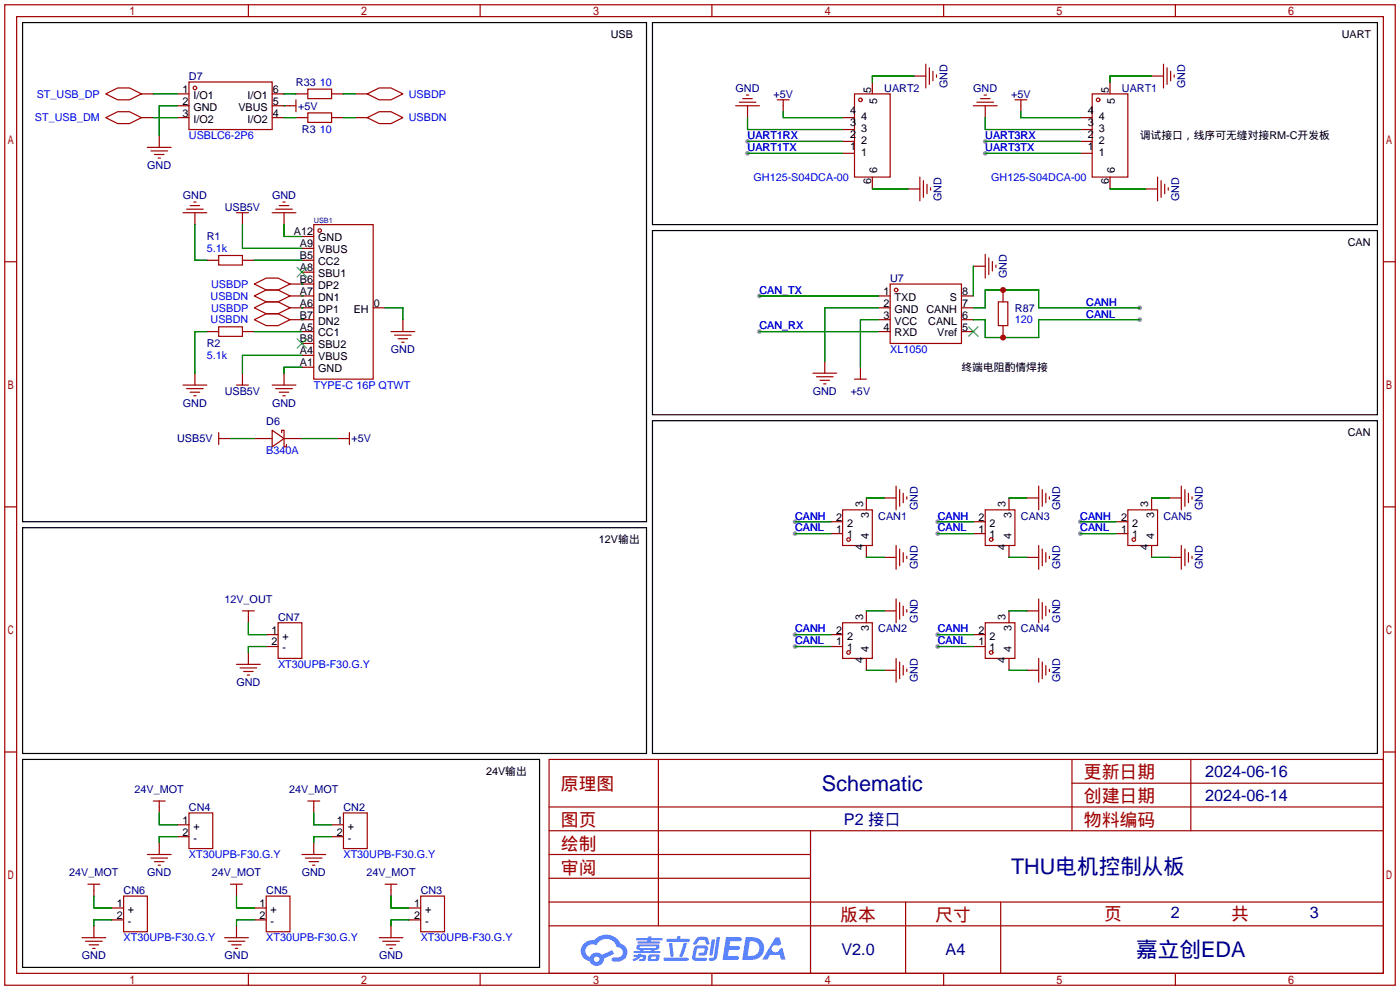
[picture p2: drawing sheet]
<svg xmlns="http://www.w3.org/2000/svg" width="299mm" height="212mm" viewBox="0 0 299 212" stroke-linecap="round" stroke-linejoin="round" font-family="sans-serif">
<g fill="#999">
<circle cx="169.9" cy="111.5" r=".51"/>
<circle cx="169.9" cy="114" r=".51"/>
<circle cx="169.9" cy="135.6" r=".51"/>
<circle cx="169.9" cy="138.2" r=".51"/>
<circle cx="200.4" cy="111.5" r=".51"/>
<circle cx="200.4" cy="114" r=".51"/>
<circle cx="200.4" cy="135.6" r=".51"/>
<circle cx="200.4" cy="138.2" r=".51"/>
<circle cx="230.9" cy="111.5" r=".51"/>
<circle cx="230.9" cy="114" r=".51"/>
<circle cx="162.3" cy="63.2" r=".51"/>
<circle cx="162.3" cy="70.9" r=".51"/>
<circle cx="210.6" cy="32.8" r=".51"/>
<circle cx="210.6" cy="30.2" r=".51"/>
<circle cx="243.6" cy="65.8" r=".51"/>
<circle cx="243.6" cy="68.3" r=".51"/>
<circle cx="159.8" cy="32.8" r=".51"/>
<circle cx="159.8" cy="30.2" r=".51"/>
</g>
<g fill="none" stroke="#a10000" stroke-width=".25">
<path d="M1 1h297.2v209.6h-297.2zM3.6 3.6h292.1v204.4h-292.1zM53.1 1v2.6M102.6 1v2.6M152.1 1v2.6M201.7 1v2.6M251.2 1v2.6M1 55.9h2.6M295.7 55.9h2.5M1 108.3h2.6M295.7 108.3h2.5M1 160.7h2.6"/>
<path d="M117.3 162.3h178.4v45.7h-178.4zM117.3 177.5h178.4M117.3 172.5h178.4M140.7 162.3v35.6M173.2 177.5v30.5M229.1 162.3v15.2M229.1 167.4h66.6M254.5 162.3v15.2M295.7 160.7h2.5M117.3 182.6h55.9M117.3 197.9h178.4M117.3 192.8h178.4"/>
<path d="M117.3 187.7h55.9M193.5 192.8v15.2M213.9 192.8v15.2M53.1 208v2.6M102.6 208v2.6M152.1 208v2.6M201.7 208v2.6M251.2 208v2.6"/>
</g>
<g fill="#5487ff">
<path d="M155.2 200.3h2.6a.48 .48 0 0 1 .7 .4 .48 .48 0 0 1-.6 .4h-1.8l-.2 1.1h1.9a.43 .43 0 0 1 .4 .4 .43 .43 0 0 1-.5 .4h-1.9l-.2 1.3h1.7a.45 .45 0 0 1 .5 .2 .45 .45 0 0 1-.1 .6h-3.3z"/>
<path d="M165.7 200.3h.9l.4 1.5-.8 .3a.84 .84 0 0 0-1.2 .3 .84 .84 0 0 0 .4 1.1 .84 .84 0 0 0 1.1-.4l.1-.2 .6-.3 .7 2.5h-1l-.2-1h-2.1l-.6 1h-1.1z"/>
<path d="M152.1 200.8h.7l-.5 3.1a.36 .36 0 0 1-.3 .3 .36 .36 0 0 1-.4-.3z"/>
<path d="M153.2 200.2h.7l-.6 4.3a1.13 1.13 0 0 1-1.8 .6l.2-.4h.7l.2-.2z"/>
<path d="M148.9 200.6l.6-.4h1a.77 .77 0 0 1 .9 .5l.3 1-.2 .2h-.5l-.3-.9-.2-.2-1 .1-.7 1-.6-.1-.1-.2z"/>
<path d="M148.4 202.4l.6-.3h1.7a.81 .81 0 0 1 .7 .5 .81 .81 0 0 1-.2 .8 .81 .81 0 0 1-.9 .8h-.7a.32 .32 0 0 1-.3-.3 .32 .32 0 0 1 .4-.3h.7l.2-.9-1.6 .1-.4 1.8 2.2 .1a.32 .32 0 0 1 .3 .4 .32 .32 0 0 1-.4 .2h-2.2l-.5-.3-.1-.5z"/>
<path d="M141.9 204.7h5a.33 .33 0 0 1 .3 .3 .33 .33 0 0 1-.3 .3h-4.9l-.2-.1z"/>
<path d="M146.1 201.5h.8l-.7 2a.98 .98 0 0 1-.7 1.1l-.3-.3z"/>
<path d="M143 201.6h.7l.3 2.5a.34 .34 0 0 1-.3 .4 .34 .34 0 0 1-.4-.3z"/>
<path d="M142.5 200.7h2.1l.3-.6h.6l-.1 .6h1.7a.32 .32 0 0 1 .4 .3 .32 .32 0 0 1-.4 .3h-4.5l-.2-.2z"/>
<path d="M135.5 204.1h.9l.1-.3h.6v.3h.8a.82 .82 0 0 1-.5 1.3h-.8v-.4l.7-.1 .1-.3a.68 .68 0 0 0-1 .4l-1.1 .4-.1-.4 .9-.5h-.7z"/>
<path d="M136 200.5h2.4l.1-.3h.7v.3h2.2l.2 .3-.2 .2h-2.3v.2h1.8l.2 .3-.2 .1h-4.5l-.1-.4h2l.1-.2h-2.3l-.1-.2z"/>
<path d="M159.4 200.3l-.8 4.9h1.7a2.5 2.5 0 0 0 3-2.5 2.5 2.5 0 0 0-3.1-2.4zM160.3 201.1a1.61 1.61 0 0 1 2 1.5 1.61 1.61 0 0 1-1.8 1.7h-.7z"/>
<path d="M136.2 202a.55 .55 0 0 0-.2 .8 .55 .55 0 0 0 .7 .2l.1 .3h-1.3v.3l5.4 .1 .3-.2-.2-.2h-1.2l.2-.3a.7 .7 0 0 0 .8-.3 .7 .7 0 0 0 0-.8l-4.2-.1zM136.8 202.3l3.3-.1 .1 .1-.2 .3h-3.2zM137.5 203h1.7l-.2 .3h-1.4z"/>
<path d="M138.6 204.2a1.05 1.05 0 0 0 0 1.2 2.91 2.91 0 0 0 2.2-.2 .98 .98 0 0 0 0-1.2h-1.6zM139.2 204.5l.9-.1 .1 .4-.2 .2-.8-.1z"/>
<path d="M124.9 201.6a2.23 2.23 0 0 0-.7 2.3 2.23 2.23 0 0 0 1.8 1.6 1.58 1.58 0 0 0 1.8 .9 1.58 1.58 0 0 0 1.3-1.5l2.2-1.1-.5-.7-2.1 1a1.65 1.65 0 0 0-2.7 .4 1.45 1.45 0 0 1-.8-1.9 1.45 1.45 0 0 1 2-.7l.3 .1a2.3 2.3 0 0 1 2.3-1.3 2.3 2.3 0 0 1 2 1.7 1.12 1.12 0 0 1 1.3 1 1.12 1.12 0 0 1-1.1 1.2h-.7a.45 .45 0 0 0-.6 .4 .45 .45 0 0 0 .5 .5 2.21 2.21 0 0 0 2.2-.5 2.21 2.21 0 0 0 .5-2.3 2.13 2.13 0 0 0-1.3-1.1 3.3 3.3 0 0 0-5.6-.7l-1.1 .1zM127 205a.57 .57 0 0 1 1.1 0 .57 .57 0 0 1-1.1 0z"/>
</g>
<g fill="none" stroke="#a10000" stroke-width=".25">
<path d="M40.4 17.5h17.8v10.2h-17.8zM65.8 19.1h5.1v2h-5.1zM197.9 13.7v5.1M198.6 14.5v3.5M199.4 15.2v2.1M200.2 16v.5M248.7 13.7v5.1M249.4 14.5v3.5M250.2 15.2v2.1M251 16v.5M22.6 20.1l2.5-1.3h2.6l2.5 1.3-2.5 1.2h-2.6zM22.6 25.1l2.5-1.2h2.6l2.5 1.2-2.5 1.3h-2.6z"/>
<path d="M31.5 31.5h5.1M32.3 32.3h3.5M33 33h2.1M33.8 33.8h.5M62 22.6h1.2M63.2 21.3v2.6M65.8 24.1h5.1v2.1h-5.1zM78.5 20.1l2.5-1.3h2.6l2.5 1.3-2.5 1.2h-2.6zM78.5 25.1l2.5-1.2h2.6l2.5 1.2-2.5 1.3h-2.6zM157.2 22.6h5.1M158 21.8h3.5M158.7 21.1h2.1"/>
<path d="M159.5 20.3h.5M166.1 21.3h2.6M167.4 21.3v1.3M182.6 20.1h7.6v17.7h-7.6zM196.6 37.8v5.1M197.4 38.6v3.6M198.1 39.4v2M208 22.6h5.1M208.8 21.8h3.5M209.5 21.1h2.1M210.3 20.3h.5M216.9 21.3h2.6"/>
<path d="M218.2 21.3v1.3M233.4 20.1h7.6v17.7h-7.6zM247.4 37.8v5.1M248.2 38.6v3.6M248.9 39.4v2M39.1 45.5h5.1M39.9 44.7h3.5M40.6 43.9h2.1M41.4 43.2h.5M46.7 54.6h5.1v2h-5.1zM50.5 45.5h2.6M51.8 45.5v1.2"/>
<path d="M58.2 45.5h5M58.9 44.7h3.6M59.7 43.9h2M60.5 43.2h.5M67.1 48h12.7v33h-12.7zM198.9 40.1v.5M210.6 54.4v5M211.3 55.1v3.6M212.1 55.9v2M212.9 56.6v.6M249.7 40.1v.5M46.7 69.8h5.1v2.1h-5.1z"/>
<path d="M54.4 60.7l2.5-1.3h2.5l2.6 1.3-2.6 1.3h-2.5zM54.4 65.8l2.5-1.3h2.5l2.6 1.3-2.6 1.3h-2.5zM54.4 63.2l2.5-1.2h2.5l2.6 1.2-2.6 1.3h-2.5zM54.4 68.3l2.5-1.2h2.5l2.6 1.2-2.6 1.3h-2.5zM83.6 70.9h5M84.3 71.6h3.6M85.1 72.4h2M85.9 73.2h.5M173.7 79.8h5.1M183.9 79.8v1.2M190.2 60.7h15.3v12.7h-15.3zM213.4 64.5h2v5.1h-2z"/>
<path d="M39.1 82.3h5.1M39.9 83.1h3.5M40.6 83.8h2.1M41.4 84.6h.5M46.7 93.7h1.3M46.7 92.5v2.5M50.5 82.3h2.6M51.8 81v1.3M56.9 93.7h1.3M58.2 91.9l2.5 1.8-2.5 1.8zM58.2 82.3h5M58.9 83.1h3.6"/>
<path d="M59.7 83.8h2M60.2 92.5v-.6h.5v3.6h.5v-.5M60.5 84.6h.5M60.7 93.7h1.3M73.4 93.7h1.3M74.7 92.5v2.5M174.5 80.5h3.6M175.3 81.3h2M176 82h.5M182.6 81h2.6M180.1 109h6.3v7.6h-6.3zM191.5 103.9v5.1"/>
<path d="M191.5 116.6v5.1M192.3 104.6v3.6M192.3 117.3v3.6M193 105.4v2M193 118.1v2M193.8 106.2v.5M193.8 118.9v.5M210.6 109h6.3v7.6h-6.3zM222 103.9v5.1M222 116.6v5.1M222.8 104.6v3.6M222.8 117.3v3.6"/>
<path d="M223.5 105.4v2M223.5 118.1v2M224.3 106.2v.5M224.3 118.9v.5M241 109h6.4v7.6h-6.4zM252.5 103.9v5.1M252.5 116.6v5.1M253.2 104.6v3.6M253.2 117.3v3.6M254 105.4v2M254 118.1v2M254.8 106.2v.5"/>
<path d="M254.8 118.9v.5M51.8 130.6h2.6M53.1 130.6v1.2M59.4 133.1h5.1v7.6h-5.1zM180.1 133.1h6.3v7.6h-6.3zM191.5 128v5.1M192.3 128.8v3.5M193 129.5v2.1M193.8 130.3v.5M210.6 133.1h6.3v7.6h-6.3zM222 128v5.1M222.8 128.8v3.5"/>
<path d="M223.5 129.5v2.1M224.3 130.3v.5M50.5 142h5.1M51.3 142.7h3.6M52.1 143.5h2M52.8 144.3h.5M191.5 140.7v5.1M192.3 141.5v3.5M193 142.2v2.1M193.8 143v.5M222 140.7v5.1M222.8 141.5v3.5"/>
<path d="M223.5 142.2v2.1M224.3 143v.5M32.8 171.2h2.5M34 171.2v1.3M40.4 173.7h5.1v7.7h-5.1zM65.8 171.2h2.5M67.1 171.2v1.3M73.4 173.7h5.1v7.7h-5.1zM18.8 189h2.5M20.1 189v1.2M26.4 191.5h5.1v7.6h-5.1zM31.5 182.6h5.1"/>
<path d="M32.3 183.4h3.5M33 184.2h2.1M33.8 184.9h.5M49.3 189h2.5M50.5 189v1.2M56.9 191.5h5.1v7.6h-5.1zM64.5 182.6h5.1M65.3 183.4h3.5M66 184.2h2.1M66.8 184.9h.5M82.3 189h2.5M83.6 189v1.2"/>
<path d="M89.9 191.5h5.1v7.6h-5.1zM17.5 200.4h5.1M18.3 201.2h3.5M19 201.9h2.1M19.8 202.7h.5M48 200.4h5.1M48.8 201.2h3.5M49.5 201.9h2.1M50.3 202.7h.5M81 200.4h5.1M81.8 201.2h3.5M82.5 201.9h2.1"/>
<path d="M83.3 202.7h.5"/>
<circle cx="41.7" cy="18.8" r=".38"/>
<circle cx="183.9" cy="21.3" r=".38"/>
<circle cx="234.7" cy="21.3" r=".38"/>
<circle cx="68.3" cy="49.3" r=".38"/>
<circle cx="191.5" cy="62" r=".38"/>
<circle cx="181.4" cy="115.3" r=".38"/>
<circle cx="211.8" cy="115.3" r=".38"/>
<circle cx="242.3" cy="115.3" r=".38"/>
<circle cx="181.4" cy="139.4" r=".38"/>
<circle cx="211.8" cy="139.4" r=".38"/>
</g>
<g fill="none" stroke="#870000" stroke-width=".25">
<path d="M186.4 17.5v2.6M195.3 16.3h2.6M237.2 17.5v2.6M246.1 16.3h2.6M30.2 20.1h2.6M30.2 25.1h2.6M34 29v2.5M37.8 20.1h2.6M37.8 22.6h2.6M37.8 25.1h2.6M58.2 20.1h2.5M58.2 22.6h3.8"/>
<path d="M58.2 25.1h2.5M63.2 20.1h2.6M63.2 25.1h2.6M70.9 20.1h2.5M70.9 25.1h2.5M75.9 20.1h2.6M75.9 25.1h2.6M159.8 22.6v2.5M167.4 22.6v1.3M180.1 25.1h2.5M180.1 27.7h2.5M180.1 30.2h2.5"/>
<path d="M180.1 32.8h2.5M186.4 37.8v2.6M210.6 22.6v2.5M218.2 22.6v1.3M230.9 25.1h2.5M230.9 27.7h2.5M230.9 30.2h2.5M230.9 32.8h2.5M237.2 37.8v2.6M41.7 45.5v2.5M44.2 55.6h2.5M51.8 55.6h2.6"/>
<path d="M51.8 46.7v1.3M60.7 45.5v2.5M64.5 50.5h2.6M64.5 53.1h2.6M64.5 55.6h2.6M64.5 58.2h2.6M194.1 40.4h2.5M208 56.9h2.6M244.9 40.4h2.5M41.7 79.8v2.5M44.2 70.9h2.5M51.8 70.9h2.6"/>
<path d="M51.8 79.8v1.2M60.7 79.8v2.5M62 65.8h5.1M62 60.7h5.1M62 63.2h5.1M62 68.3h5.1M64.5 75.9h2.6M64.5 78.5h2.6M64.5 70.9h2.6M64.5 73.4h2.6M79.8 65.8h2.5M86.1 68.3v2.6"/>
<path d="M176.3 77.2v2.6M183.9 78.5v1.3M187.7 65.8h2.5M187.7 63.2h2.5M187.7 68.3h2.5M187.7 70.9h2.5M205.5 65.8h2.5M205.5 63.2h2.5M205.5 68.3h2.5M205.5 70.9h2.5M214.4 62v2.5M214.4 69.6v2.5"/>
<path d="M48 93.7h1.3M54.4 93.7h2.5M62 93.7h2.5M72.1 93.7h1.3M177.5 114h2.6M177.5 111.5h2.6M185.2 106.4v2.6M185.2 116.6v2.5M189 119.1h2.5M189 106.4h2.5M208 114h2.6M208 111.5h2.6"/>
<path d="M215.6 106.4v2.6M215.6 116.6v2.5M219.5 119.1h2.5M219.5 106.4h2.5M238.5 114h2.5M238.5 111.5h2.5M246.1 106.4v2.6M246.1 116.6v2.5M249.9 119.1h2.6M249.9 106.4h2.6M53.1 131.8v1.3M53.1 139.4v2.6"/>
<path d="M56.9 135.6h2.5M56.9 138.2h2.5M177.5 135.6h2.6M177.5 138.2h2.6M185.2 130.6v2.5M189 130.6h2.5M208 135.6h2.6M208 138.2h2.6M215.6 130.6v2.5M219.5 130.6h2.5M185.2 140.7v2.6M189 143.3h2.5"/>
<path d="M215.6 140.7v2.6M219.5 143.3h2.5M34 172.5v1.2M37.8 176.3h2.6M37.8 178.8h2.6M67.1 172.5v1.2M70.9 176.3h2.5M70.9 178.8h2.5M20.1 190.2v1.3M20.1 197.9v2.5M23.9 194.1h2.5M23.9 196.6h2.5"/>
<path d="M34 180.1v2.5M50.5 190.2v1.3M50.5 197.9v2.5M54.4 194.1h2.5M54.4 196.6h2.5M67.1 180.1v2.5M83.6 190.2v1.3M83.6 197.9v2.5M87.4 194.1h2.5M87.4 196.6h2.5"/>
</g>
<path d="M63.5 57.2l2 2M65.5 57.2l-2 2M63.5 72.4l2 2M65.5 72.4l-2 2M207 69.8l2 2.1M209 69.8l-2 2.1" fill="none" stroke="#3c3" stroke-width=".25"/>
<g fill="none" stroke="#008700" stroke-width=".25">
<path d="M195.3 16.3h-8.9v1.2M246.1 16.3h-8.9v1.2M32.8 25.1h5M32.8 20.1h5M37.8 22.6h-3.8v6.4M60.7 22.6h.1M60.7 25.1h2.5M60.7 20.1h2.5M73.4 25.1h2.5M73.4 20.1h2.5M159.8 32.8h20.3M159.8 30.2h20.3"/>
<path d="M159.8 25.1v2.6h20.3M167.4 23.9v1.2h12.7M210.6 32.8h20.3M210.6 30.2h20.3M210.6 25.1v2.6h20.3M218.2 23.9v1.2h12.7M41.7 48v7.6h2.5M51.8 48v5.1h12.7M54.4 55.6h10.1M60.7 48v2.5h3.8M186.4 40.4h7.7M208 56.9v6.3"/>
<path d="M237.2 40.4h7.7M44.2 70.9h-2.5v8.9M54.4 70.9h10.1M64.5 60.7h.1M64.5 65.8h.1M64.5 63.2h.1M64.5 68.3h.1M64.5 78.5h-3.8v1.3M64.5 75.9h-12.7v3.9M82.3 65.8h3.8v2.5M162.3 70.9h25.4M162.3 63.2h25.4"/>
<path d="M187.7 65.8h-11.4v11.4M187.7 68.3h-3.8v10.2M208 65.8h2.6v-3.8h11.4v3.8h21.6M208 68.3h2.6v3.8h11.4v-3.8h21.6M49.3 93.7h5.1M64.5 93.7h7.6M169.9 111.5h7.6M169.9 114h7.6M185.2 106.4h3.8M185.2 119.1h3.8M200.4 111.5h7.6M200.4 114h7.6"/>
<path d="M215.6 106.4h3.9M215.6 119.1h3.9M230.9 111.5h7.6M230.9 114h7.6M246.1 106.4h3.8M246.1 119.1h3.8M53.1 133.1v2.5h3.8M56.9 138.2h-3.8v1.2M169.9 135.6h7.6M169.9 138.2h7.6M185.2 130.6h3.8M200.4 135.6h7.6"/>
<path d="M200.4 138.2h7.6M215.6 130.6h3.9M185.2 143.3h3.8M215.6 143.3h3.9M34 173.7v2.6h3.8M37.8 178.8h-3.8v1.3M67.1 173.7v2.6h3.8M70.9 178.8h-3.8v1.3M20.1 191.5v2.6h3.8M23.9 196.6h-3.8v1.3M50.5 191.5v2.6h3.9M54.4 196.6h-3.9v1.3"/>
<path d="M83.6 191.5v2.6h3.8M87.4 196.6h-3.8v1.3"/>
</g>
<path d="M4.8 4.8h133.4v106.7h-133.4zM139.4 4.8h155v43.2h-155zM139.4 49.3h155v39.3h-155zM139.4 89.9h155v71.1h-155zM4.8 112.8h133.4v48.2h-133.4zM4.8 162.3h110.5v44.5h-110.5z" fill="none" stroke="#000" stroke-width=".25"/>
<g fill="#c00">
<circle cx="214.4" cy="62" r=".63"/>
<circle cx="214.4" cy="72.1" r=".63"/>
</g>
<g font-size="4.6" fill="#000080">
<text x="175.7" y="169">Schematic</text>
<text x="216.1" y="186.8">THU电机控制从板</text>
<text x="242.8" y="204.6">嘉立创EDA</text>
</g>
<g font-size="3.8" fill="#a00000">
<text x="231.6" y="166.4">更新日期</text>
<text x="119.9" y="168.9">原理图</text>
<text x="231.6" y="171.5">创建日期</text>
<text x="119.9" y="176.5">图页</text>
<text x="231.6" y="176.5">物料编码</text>
<text x="119.9" y="181.6">绘制</text>
<text x="119.9" y="186.7">审阅</text>
<text x="179.6" y="196.9">版本</text>
<text x="199.9" y="196.9">尺寸</text>
<text x="236" y="196.6">页</text>
<text x="263.1" y="196.6">共</text>
</g>
<g font-size="3.5" fill="#000080">
<text x="257.6" y="166.1">2024-06-16</text>
<text x="257.6" y="171.1">2024-06-14</text>
<text x="180.4" y="176.2">P2 接口</text>
<text x="250.2" y="196.3">2</text>
<text x="280" y="196.3">3</text>
<text x="179.8" y="204.2">V2.0</text>
<text x="202.1" y="204.2">A4</text>
</g>
<g font-size="2.3">
<text x="130.6" y="8.2">USB</text>
<text x="286.8" y="8.2">UART</text>
<text x="39" y="19.8">1</text>
<text x="39" y="22.4">2</text>
<text x="41.3" y="21.1">I/O1</text>
<text x="41.3" y="23.6">GND</text>
<text x="50.9" y="23.6">VBUS</text>
<text x="52.9" y="21.1">I/O1</text>
<text x="58.3" y="22.4">5</text>
<text x="58.3" y="19.8">6</text>
<text x="186.2" y="19.9" transform="rotate(-90 186.2 19.9)">5</text>
<text x="187.5" y="22.3" transform="rotate(-90 187.5 22.3)">5</text>
<text x="237" y="19.9" transform="rotate(-90 237 19.9)">5</text>
<text x="238.3" y="22.3" transform="rotate(-90 238.3 22.3)">5</text>
<text x="39" y="24.9">3</text>
<text x="41.3" y="26.2">I/O2</text>
<text x="52.9" y="26.2">I/O2</text>
<text x="58.3" y="24.9">4</text>
<text x="181.7" y="24.4">4</text>
<text x="181.7" y="27">3</text>
<text x="181.7" y="29.5">2</text>
<text x="184.1" y="25.7">4</text>
<text x="184.1" y="28.2">3</text>
<text x="232.5" y="24.4">4</text>
<text x="232.5" y="27">3</text>
<text x="232.5" y="29.5">2</text>
<text x="234.9" y="25.7">4</text>
<text x="234.9" y="28.2">3</text>
<text x="243.6" y="29.8">调试接口，线序可无缝对接RM-C开发板</text>
<text x="181.7" y="32">1</text>
<text x="184.1" y="30.8">2</text>
<text x="184.1" y="33.3">1</text>
<text x="232.5" y="32">1</text>
<text x="234.9" y="30.8">2</text>
<text x="234.9" y="33.3">1</text>
<text x="186.2" y="39.3" transform="rotate(-90 186.2 39.3)">6</text>
<text x="187.5" y="36.9" transform="rotate(-90 187.5 36.9)">6</text>
<text x="237" y="39.3" transform="rotate(-90 237 39.3)">6</text>
<text x="238.3" y="36.9" transform="rotate(-90 238.3 36.9)">6</text>
<text x="62.8" y="50.3">A12</text>
<text x="64.1" y="52.9">A9</text>
<text x="68" y="51.6">GND</text>
<text x="288" y="52.6">CAN</text>
<text x="64.1" y="55.4">B5</text>
<text x="64.1" y="57.9">A8</text>
<text x="68" y="54.1">VBUS</text>
<text x="68" y="56.7">CC2</text>
<text x="68" y="59.2">SBU1</text>
<text x="64.1" y="60.5">B6</text>
<text x="64.1" y="63">A7</text>
<text x="64.1" y="65.6">A6</text>
<text x="68" y="61.7">DP2</text>
<text x="68" y="64.3">DN1</text>
<text x="79.9" y="65.6">0</text>
<text x="188.8" y="65.6">2</text>
<text x="188.8" y="63">1</text>
<text x="191.2" y="64.3">TXD</text>
<text x="203" y="64.3">S</text>
<text x="205.6" y="63">8</text>
<text x="205.6" y="65.6">7</text>
<text x="64.1" y="68.1">B7</text>
<text x="64.1" y="70.6">A5</text>
<text x="68" y="66.8">DP1</text>
<text x="68" y="69.4">DN2</text>
<text x="68" y="71.9">CC1</text>
<text x="75.6" y="66.8">EH</text>
<text x="188.8" y="70.6">4</text>
<text x="188.8" y="68.1">3</text>
<text x="191.2" y="71.9">RXD</text>
<text x="191.2" y="69.4">VCC</text>
<text x="191.2" y="66.8">GND</text>
<text x="198" y="66.8">CANH</text>
<text x="198.4" y="69.4">CANL</text>
<text x="200.3" y="71.9">Vref</text>
<text x="205.6" y="68.1">6</text>
<text x="205.6" y="70.6">5</text>
<text x="64.1" y="75.7">A4</text>
<text x="64.1" y="73.2">B8</text>
<text x="68" y="77">VBUS</text>
<text x="68" y="74.4">SBU2</text>
<text x="64.1" y="78.3">A1</text>
<text x="68" y="79.5">GND</text>
<text x="205.5" y="79.3">终端电阻酌情焊接</text>
<text x="288" y="93.3">CAN</text>
<text x="178.7" y="113.8">1</text>
<text x="178.7" y="111.3">2</text>
<text x="181" y="112.5">2</text>
<text x="184.4" y="108.4" transform="rotate(-90 184.4 108.4)">3</text>
<text x="185.7" y="110.7" transform="rotate(-90 185.7 110.7)">3</text>
<text x="209.2" y="113.8">1</text>
<text x="209.2" y="111.3">2</text>
<text x="211.5" y="112.5">2</text>
<text x="214.9" y="108.4" transform="rotate(-90 214.9 108.4)">3</text>
<text x="216.2" y="110.7" transform="rotate(-90 216.2 110.7)">3</text>
<text x="239.6" y="113.8">1</text>
<text x="239.6" y="111.3">2</text>
<text x="242" y="112.5">2</text>
<text x="245.4" y="108.4" transform="rotate(-90 245.4 108.4)">3</text>
<text x="246.7" y="110.7" transform="rotate(-90 246.7 110.7)">3</text>
<text x="128" y="116.1">12V输出</text>
<text x="181" y="115.1">1</text>
<text x="184.4" y="117.5" transform="rotate(-90 184.4 117.5)">4</text>
<text x="185.7" y="115.2" transform="rotate(-90 185.7 115.2)">4</text>
<text x="211.5" y="115.1">1</text>
<text x="214.9" y="117.5" transform="rotate(-90 214.9 117.5)">4</text>
<text x="216.2" y="115.2" transform="rotate(-90 216.2 115.2)">4</text>
<text x="242" y="115.1">1</text>
<text x="245.4" y="117.5" transform="rotate(-90 245.4 117.5)">4</text>
<text x="246.7" y="115.2" transform="rotate(-90 246.7 115.2)">4</text>
<text x="58" y="135.4">1</text>
<text x="58" y="137.9">2</text>
<text x="60.4" y="136.7">+</text>
<text x="178.7" y="137.9">1</text>
<text x="178.7" y="135.4">2</text>
<text x="181" y="136.7">2</text>
<text x="184.4" y="132.5" transform="rotate(-90 184.4 132.5)">3</text>
<text x="185.7" y="134.8" transform="rotate(-90 185.7 134.8)">3</text>
<text x="209.2" y="137.9">1</text>
<text x="209.2" y="135.4">2</text>
<text x="211.5" y="136.7">2</text>
<text x="214.9" y="132.5" transform="rotate(-90 214.9 132.5)">3</text>
<text x="216.2" y="134.8" transform="rotate(-90 216.2 134.8)">3</text>
<text x="60.4" y="139.2">-</text>
<text x="181" y="139.2">1</text>
<text x="184.4" y="141.6" transform="rotate(-90 184.4 141.6)">4</text>
<text x="185.7" y="139.3" transform="rotate(-90 185.7 139.3)">4</text>
<text x="211.5" y="139.2">1</text>
<text x="214.9" y="141.6" transform="rotate(-90 214.9 141.6)">4</text>
<text x="216.2" y="139.3" transform="rotate(-90 216.2 139.3)">4</text>
<text x="103.9" y="165.7">24V输出</text>
<text x="39" y="176">1</text>
<text x="39" y="178.6">2</text>
<text x="41.3" y="177.3">+</text>
<text x="41.3" y="179.9">-</text>
<text x="72" y="176">1</text>
<text x="72" y="178.6">2</text>
<text x="74.3" y="177.3">+</text>
<text x="74.3" y="179.9">-</text>
<text x="25" y="193.8">1</text>
<text x="25" y="196.4">2</text>
<text x="27.4" y="195.1">+</text>
<text x="27.4" y="197.6">-</text>
<text x="55.5" y="193.8">1</text>
<text x="55.5" y="196.4">2</text>
<text x="57.8" y="195.1">+</text>
<text x="57.8" y="197.6">-</text>
<text x="88.5" y="193.8">1</text>
<text x="88.5" y="196.4">2</text>
<text x="90.9" y="195.1">+</text>
<text x="90.9" y="197.6">-</text>
</g>
<g font-size="2.3" fill="#000080">
<text x="40.4" y="17.1">D7</text>
<text x="63.2" y="18.3">R33</text>
<text x="63.7" y="23.4">+5V</text>
<text x="157.2" y="19.6">GND</text>
<text x="165.3" y="20.9">+5V</text>
<text x="189" y="19.6">UART2</text>
<text x="202.5" y="18.8" transform="rotate(-90 202.5 18.8)">GND</text>
<text x="208" y="19.6">GND</text>
<text x="216.1" y="20.9">+5V</text>
<text x="239.8" y="19.6">UART1</text>
<text x="253.3" y="18.8" transform="rotate(-90 253.3 18.8)">GND</text>
<text x="64.5" y="28.5">R3</text>
<text x="31.5" y="36.1">GND</text>
<text x="39.1" y="42.5">GND</text>
<text x="48" y="45">USB5V</text>
<text x="58.1" y="42.5">GND</text>
<text x="201.2" y="43" transform="rotate(-90 201.2 43)">GND</text>
<text x="252" y="43" transform="rotate(-90 252 43)">GND</text>
<text x="44.2" y="51.4">R1</text>
<text x="215.2" y="59.5" transform="rotate(-90 215.2 59.5)">GND</text>
<text x="190.2" y="60.2">U7</text>
<text x="216.9" y="66.6">R87</text>
<text x="44.2" y="74.2">R2</text>
<text x="83.5" y="75.5">GND</text>
<text x="39.1" y="86.9">GND</text>
<text x="48" y="84.4">USB5V</text>
<text x="58.1" y="86.9">GND</text>
<text x="173.7" y="84.4">GND</text>
<text x="181.8" y="84.4">+5V</text>
<text x="37.9" y="94.5">USB5V</text>
<text x="56.9" y="90.7">D6</text>
<text x="75.1" y="94.5">+5V</text>
<text x="187.7" y="111">CAN1</text>
<text x="196.1" y="109" transform="rotate(-90 196.1 109)">GND</text>
<text x="218.2" y="111">CAN3</text>
<text x="226.6" y="109" transform="rotate(-90 226.6 109)">GND</text>
<text x="248.7" y="111">CAN5</text>
<text x="257.1" y="109" transform="rotate(-90 257.1 109)">GND</text>
<text x="196.1" y="121.7" transform="rotate(-90 196.1 121.7)">GND</text>
<text x="226.6" y="121.7" transform="rotate(-90 226.6 121.7)">GND</text>
<text x="257.1" y="121.7" transform="rotate(-90 257.1 121.7)">GND</text>
<text x="48" y="128.8">12V_OUT</text>
<text x="59.4" y="132.6">CN7</text>
<text x="187.7" y="135.2">CAN2</text>
<text x="196.1" y="133.1" transform="rotate(-90 196.1 133.1)">GND</text>
<text x="218.2" y="135.2">CAN4</text>
<text x="226.6" y="133.1" transform="rotate(-90 226.6 133.1)">GND</text>
<text x="50.5" y="146.6">GND</text>
<text x="196.1" y="145.8" transform="rotate(-90 196.1 145.8)">GND</text>
<text x="226.6" y="145.8" transform="rotate(-90 226.6 145.8)">GND</text>
<text x="28.8" y="169.5">24V_MOT</text>
<text x="40.4" y="173.3">CN4</text>
<text x="61.8" y="169.5">24V_MOT</text>
<text x="73.4" y="173.3">CN2</text>
<text x="14.8" y="187.2">24V_MOT</text>
<text x="26.4" y="191.1">CN6</text>
<text x="31.5" y="187.2">GND</text>
<text x="45.3" y="187.2">24V_MOT</text>
<text x="56.9" y="191.1">CN5</text>
<text x="64.5" y="187.2">GND</text>
<text x="78.3" y="187.2">24V_MOT</text>
<text x="89.9" y="191.1">CN3</text>
<text x="17.5" y="205">GND</text>
<text x="48" y="205">GND</text>
<text x="81" y="205">GND</text>
</g>
<g font-size="2.3" fill="#00f">
<text x="7.9" y="20.9">ST_USB_DP</text>
<text x="68.3" y="18.3">10</text>
<text x="87.4" y="20.9">USBDP</text>
<text x="7.5" y="26">ST_USB_DM</text>
<text x="40.4" y="29.8">USBLC6-2P6</text>
<text x="68.3" y="28.5">10</text>
<text x="87.4" y="26">USBDN</text>
<text x="159.8" y="29.8">UART1RX</text>
<text x="210.6" y="29.8">UART3RX</text>
<text x="159.8" y="32.3">UART1TX</text>
<text x="210.6" y="32.3">UART3TX</text>
<text x="161" y="38.7">GH125-S04DCA-00</text>
<text x="211.8" y="38.7">GH125-S04DCA-00</text>
<text x="44.2" y="53.9">5.1k</text>
<text x="45" y="64.1">USBDN</text>
<text x="45.1" y="61.5">USBDP</text>
<text x="162.3" y="62.8">CAN_TX</text>
<text x="232.2" y="65.3">CANH</text>
<text x="45" y="69.1">USBDN</text>
<text x="45.1" y="66.6">USBDP</text>
<text x="162.3" y="70.4">CAN_RX</text>
<text x="216.9" y="69.1">120</text>
<text x="232.2" y="67.9">CANL</text>
<text x="44.2" y="76.8">5.1k</text>
<text x="190.2" y="75.5">XL1050</text>
<text x="67.1" y="83.1">TYPE-C 16P QTWT</text>
<text x="56.9" y="97.1">B340A</text>
<text x="169.9" y="111">CANH</text>
<text x="169.9" y="113.6">CANL</text>
<text x="200.4" y="111">CANH</text>
<text x="200.4" y="113.6">CANL</text>
<text x="230.9" y="111">CANH</text>
<text x="230.9" y="113.6">CANL</text>
<text x="169.9" y="135.2">CANH</text>
<text x="169.9" y="137.7">CANL</text>
<text x="200.4" y="135.2">CANH</text>
<text x="200.4" y="137.7">CANL</text>
<text x="59.4" y="142.8">XT30UPB-F30.G.Y</text>
<text x="40.4" y="183.4">XT30UPB-F30.G.Y</text>
<text x="73.4" y="183.4">XT30UPB-F30.G.Y</text>
<text x="26.4" y="201.2">XT30UPB-F30.G.Y</text>
<text x="56.9" y="201.2">XT30UPB-F30.G.Y</text>
<text x="89.9" y="201.2">XT30UPB-F30.G.Y</text>
</g>
<text font-size="1.6" fill="#000080" x="67.1" y="47.7">USB1</text>
</svg>
